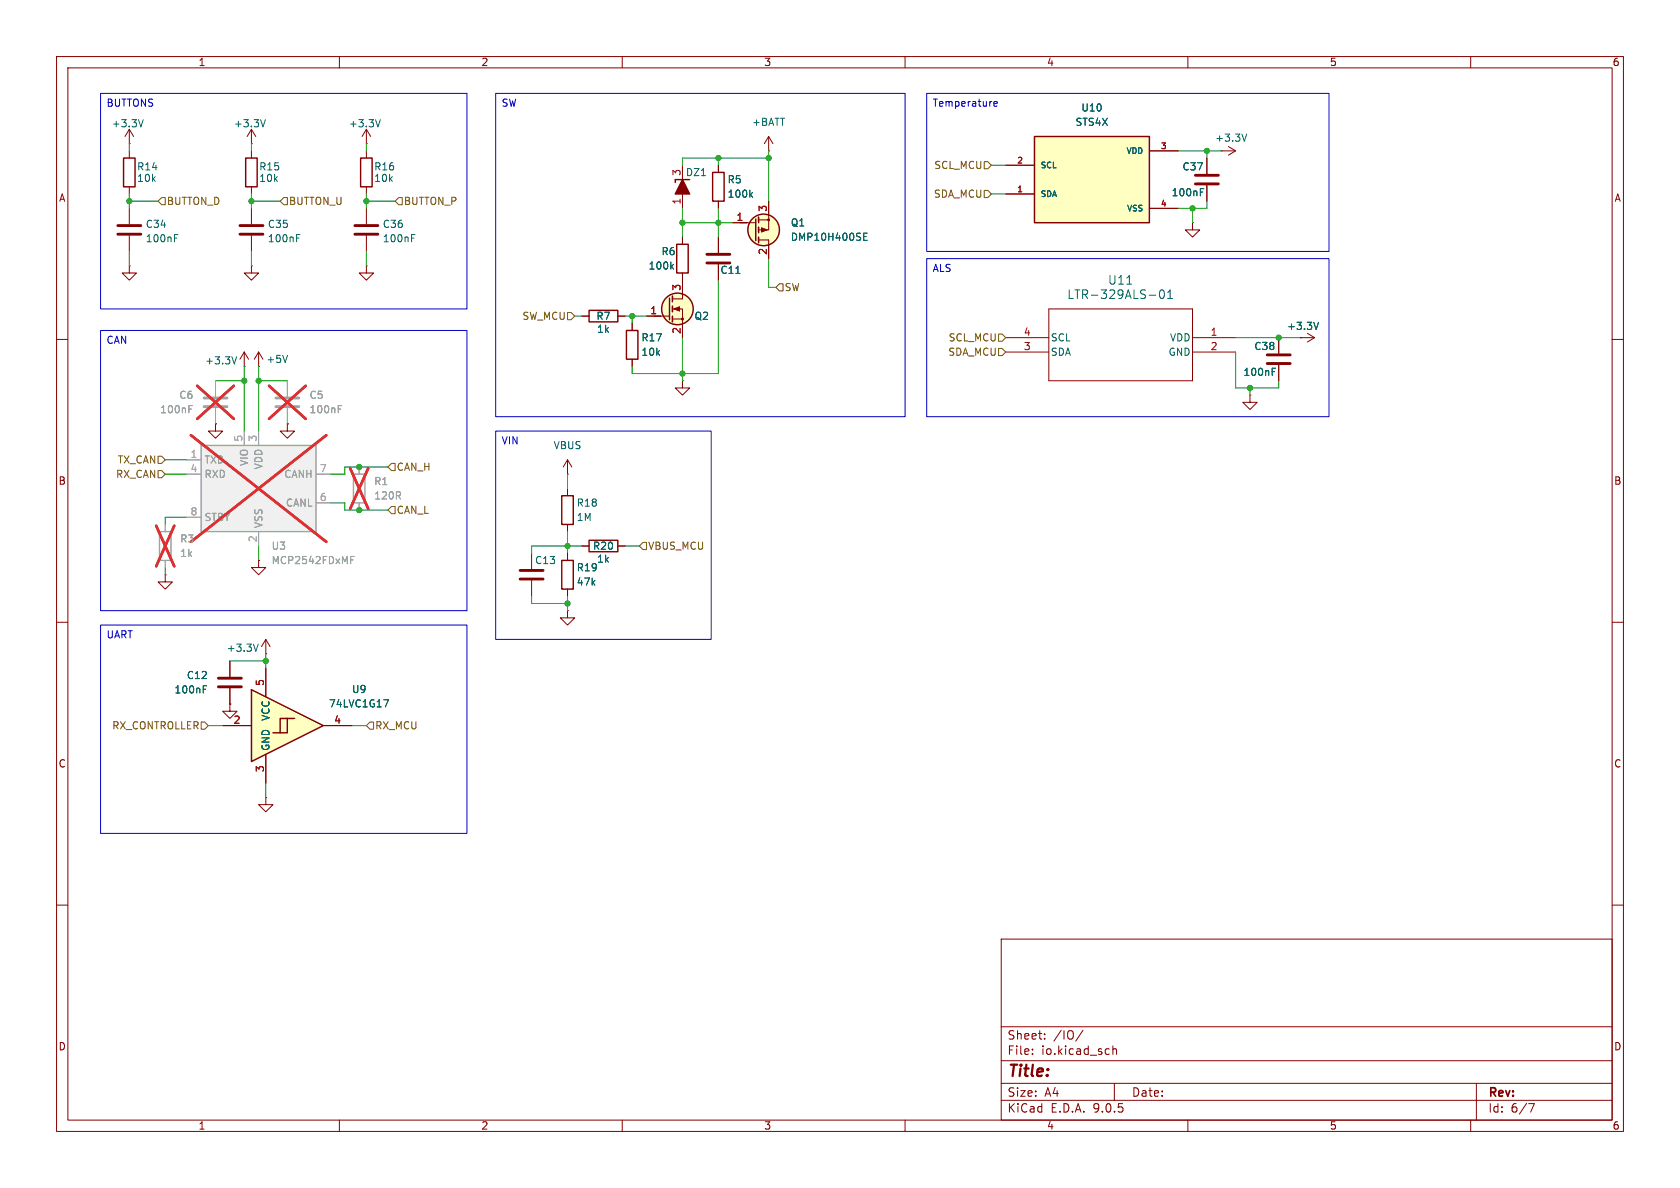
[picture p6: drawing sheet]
<svg xmlns="http://www.w3.org/2000/svg" width="297mm" height="210mm" viewBox="0 0 297 210" stroke-linecap="round" stroke-linejoin="round" font-family="sans-serif">
<g fill="none" stroke="#840000" stroke-width=".18">
<path d="M10 10h277v190h-277zM12 12h273v186h-273zM60 10v2M110 10v2M160 10v2M210 10v2M260 10v2M10 60h2M285 60h2M10 110h2M285 110h2M10 160h2"/>
<path d="M177 166h108v32h-108zM285 160h2M60 198v2M110 198v2M160 198v2M177 194.5h108M177 191.5h108M177 187.5h108M177 181.5h108M182.5 186.3v.1M182.5 185.5v.1M184.7 183.6v.1"/>
<path d="M184.7 182.8v.1M191.5 182.1l-1.3 2M196.7 184.9v1.5M196.7 185.5l.3-.1 .3 .1 .1 .9M197 191.5v3M210 198v2M260 198v2M261 191.5v6.5M270.2 195.1h1l-.6 1.5"/>
</g>
<path d="M182.9 24.1h20.3v15.3h-20.3z" fill="#ffffc2"/>
<g fill="none" stroke="#840000" stroke-width=".25">
<path d="M133.6 38.7v3.8M134.1 38.4v1M182.9 24.1h20.3v15.3h-20.3zM110.7 58.4h2.1v5.1h-2.1zM118.4 52.7v3.8M118.9 52.3v1M118.9 54.1v1M118.9 55.9v1M134.1 40.1v1M134.1 41.9v1"/>
<circle cx="119.8" cy="54.6" r="2.79"/>
<circle cx="135" cy="40.6" r="2.79"/>
</g>
<g fill="none" stroke="#840000" stroke-width=".18">
<path d="M129.5 39.4h4.1M134.1 38.9h1.8M135.9 26.7h.1M135.9 35.6v5h-1.8M135.9 24.1l-.8 1.3M135.9 24.1l.8 1.3M135.9 24.1v2.6M177.8 29.2h5.1M177.8 34.3h5.1M203.2 26.7h5.1M203.2 36.8h5.1M111.8 57.2v1.2"/>
<path d="M114.3 55.9h4.1M118.9 54.6h1.7v5.1M118.9 56.4h1.7M120.6 49.5v3.3h-1.7M134.1 42.4h1.8v3.3M50.8 74.9v1.3h1.3l-1.3 1.3-1.3-1.3h1.3M50.8 74.9h.1M111.8 63.5v1.3M120.6 67.3v1.3h1.3l-1.3 1.3-1.2-1.3h1.2M120.6 67.3h.1M45.7 99.1v1.2h1.3l-1.3 1.3-1.3-1.3h1.3M45.7 99.1h.1"/>
</g>
<g fill="#ffffc2" stroke="#ffffc2" stroke-width=".18">
<circle cx="119.8" cy="54.6" r="2.79"/>
<circle cx="135" cy="40.6" r="2.79"/>
</g>
<g fill="#840000" stroke="#840000" stroke-width=".18">
<path d="M119.1 54.6l1-.4v.8z"/>
<path d="M134.6 40.3l1 .3-1 .4z"/>
<circle cx="120.6" cy="56.4" r=".18"/>
<circle cx="135.9" cy="38.9" r=".18"/>
</g>
<path d="M152.7 41.8h.4M153.3 41.2h-.6v1.3h.6" fill="none" stroke="#006464" stroke-width=".18"/>
<path d="M48.8 70.4h4M48.8 71.9h4" fill="none" stroke="#a1a1a1" stroke-width=".51"/>
<path d="M50.8 67.3v2.8M50.8 72.1v2.8" fill="none" stroke="#a1a1a1" stroke-width=".18"/>
<path d="M59.8 72.3h.4M59.8 71.7h.6" fill="none" stroke="#989898" stroke-width=".18"/>
<path d="M47.6 68.2l6.4 5.8M54 68.2l-6.4 5.8" fill="none" stroke="#e12e31" stroke-width=".46"/>
<path d="M35.6 78.7h20.3v15.3h-20.3z" fill="#f0f0f0"/>
<path d="M35.6 78.7h20.3v15.3h-20.3z" fill="none" stroke="#a1a1a1" stroke-width=".25"/>
<path d="M38.1 67.3v2.8M38.1 72.1v2.8M43.2 76.2v2.5M45.7 76.2v2.5M33 81.3h2.6M33 83.8h2.6M33 91.4h2.6M45.7 94v2.5M55.9 83.8h2.5M55.9 88.9h2.5" fill="none" stroke="#a1a1a1" stroke-width=".18"/>
<path d="M33.4 72.3h.4M33.4 71.7h.6M62 99h.4M62 98.4h.6" fill="none" stroke="#989898" stroke-width=".18"/>
<path d="M33.8 76.9l23.9 18.9M34.9 68.2l6.4 5.8M41.3 68.2l-6.4 5.8M57.7 76.9l-23.9 18.9" fill="none" stroke="#e12e31" stroke-width=".46"/>
<path d="M21.8 27.9h2.1v5.1h-2.1zM121.9 31.8h-2.5v.5M126 30.5h2v5.1h-2zM119.6 43.2h2.1v5.1h-2.1z" fill="none" stroke="#840000" stroke-width=".25"/>
<path d="M22.9 26.7v1.2M22.9 33v1.3M120.6 29.2v7.6M127 29.2v1.3M127 35.6v1.2M120.6 41.9v1.3M120.6 48.3v1.2M127 41.9v2.8M127 46.7v2.8M38.1 74.9v1.3h1.3l-1.3 1.3-1.3-1.3h1.3M38.1 74.9h.1" fill="none" stroke="#840000" stroke-width=".18"/>
<path d="M132.7 34.4l.3 .5M133 34l-.4 .5M118.7 47.1l.4 .5M119.1 46.7l-.5 .5M130.1 48.3h.7" fill="none" stroke="#006464" stroke-width=".18"/>
<path d="M125 45h4M125 46.5h4" fill="none" stroke="#840000" stroke-width=".51"/>
<path d="M120.6 31.8l1.3 2.5h-2.5z" fill="#840000" stroke="#840000" stroke-width=".25"/>
<path d="M36.1 70.4h4M36.1 71.9h4" fill="none" stroke="#a1a1a1" stroke-width=".51"/>
<g fill="#ffffc2">
<path d="M44.4 121.9l12.7 6.4-12.7 6.3z"/>
<path d="M49.5 127h1.3l-2.5 2.5h1.2z"/>
<path d="M50.8 127v2.5h-1.3l2.6-2.5z"/>
</g>
<path d="M43.4 27.9h2.1v5.1h-2.1zM63.8 27.9h2v5.1h-2zM104.1 54.9h5.1v2h-5.1zM99.3 87.6h2v5.1h-2zM99.3 99.1h2v5h-2zM104.1 95.5h5.1v2h-5.1zM44.4 121.9l12.7 6.4-12.7 6.3zM50.8 127h-1.3v2.5h-1.2M52.1 127h-1.3v2.5h-1.3" fill="none" stroke="#840000" stroke-width=".25"/>
<g fill="none" stroke="#840000" stroke-width=".18">
<path d="M22.9 25.4h.1M22.9 22.9l-.8 1.2M22.9 22.9l.7 1.2M22.9 22.9v2.5M22.9 36.8v2.8M44.4 25.4h.1M44.4 22.9l-.7 1.2M44.4 22.9l.8 1.2M44.4 22.9v2.5M44.4 26.7v1.2M44.4 33v1.3M44.4 36.8v2.8"/>
<path d="M64.8 25.4h.1M64.8 22.9v2.5M64.8 26.7v1.2M64.8 33v1.3M64.8 36.8v2.8M64.8 22.9l-.8 1.2M64.8 22.9l.7 1.2M127 29.2v1.3M127 35.6v1.2M129.5 39.4h2.6M135.9 35.6v2.5M177.8 29.2h5.1"/>
<path d="M177.8 34.3h5.1M203.2 26.7h5.1M203.2 36.8h5.1M210.8 39.4v1.2h1.3l-1.3 1.3-1.3-1.3h1.3M210.8 39.4h.1M213.4 27.9v2.8M213.4 32.8v2.8M215.9 26.7h.1M215.9 26.7h2.5M217.2 25.9l1.2 .8M218.4 26.7l-1.2 .7M22.9 47v1.3h1.2l-1.2 1.2-1.3-1.2h1.3"/>
<path d="M22.9 47h.1M22.9 41.7v2.8M44.4 47v1.3h1.3l-1.3 1.2-1.2-1.2h1.2M44.4 47h.1M44.4 41.7v2.8M64.8 47v1.3h1.2l-1.2 1.2-1.3-1.2h1.3M64.8 47h.1M64.8 41.7v2.8M102.9 55.9h1.2M109.2 55.9h1.3M111.8 57.2v1.2M114.3 55.9h2.5"/>
<path d="M120.6 41.9v1.3M120.6 48.3v3.8M120.6 57.2v2.5M127 41.9v2.8M127 46.7v2.8M135.9 43.2v2.5M177.8 59.7h7.6M185.4 54.6h25.4v12.7h-25.4zM210.8 59.7h7.6M226.1 59.7v2.8M229.9 59.7h.1M229.9 59.7h2.5"/>
<path d="M231.1 58.9l1.3 .8M232.4 59.7l-1.3 .8M38.1 74.9h.1M43.2 64.8h.1M43.2 62.2l-.8 1.3M43.2 62.2l.7 1.3M43.2 62.2v2.6M45.7 64.8h.1M45.7 62.2l-.7 1.3M45.7 62.2l.8 1.3M45.7 62.2v2.6M50.8 74.9h.1"/>
<path d="M111.8 63.5v1.3M177.8 62.2h7.6M210.8 62.2h7.6M221 69.9v1.2h1.2l-1.2 1.3-1.3-1.3h1.3M221 69.9h.1M226.1 64.5v2.8M45.7 99.1h.1M94 97.8v2.8M100.3 83.8h.1M100.3 81.3v2.5M100.3 86.4v1.2M100.3 92.7v1.3"/>
<path d="M100.3 97.8v1.3M100.3 81.3l-.7 1.3M100.3 81.3l.8 1.3M102.9 96.5h1.2M109.2 96.5h1.3M29.2 101.6v1.3h1.3l-1.3 1.2-1.3-1.2h1.3M29.2 101.6h.1M40.6 116.8v2.8M47 115.6h.1M47 113v2.6M47 118.1v5.1M47 113l-.8 1.3"/>
<path d="M47 113l.8 1.3M94 102.6v2.8M100.3 108v1.2h1.3l-1.3 1.3-1.2-1.3h1.2M100.3 108h.1M100.3 104.1v1.3M39.4 128.3h5M40.6 124.5v1.2h1.3l-1.3 1.3-1.2-1.3h1.2M40.6 124.5h.1M40.6 121.7v2.8M47 133.4v5M57.1 128.3h5.1M47 141v1.2h1.3l-1.3 1.3-1.3-1.3h1.3"/>
<path d="M47 141h.1"/>
</g>
<g fill="none" stroke="#006464" stroke-width=".18">
<path d="M25.3 21.2l-.4 1.2M46.9 21.2l-.4 1.2M67.2 21.2l-.4 1.2M132.7 34.4l.3 .5M133 34l-.4 .5M212.2 34h.4M212.2 33.3h.6M220.4 23.7l-.4 1.3M30.8 42.1h.5M30.8 41.5h.6M52.4 42.1h.5M52.4 41.5h.6"/>
<path d="M72.8 42.1h.4M72.8 41.5h.6M118.7 47.1l.4 .5M119.1 46.7l-.5 .5M130.1 48.3h.7M152.7 41.8h.4M153.3 41.2h-.6v1.3h.6M199.2 50.2h.9M203.2 52.2h1.1M205.1 51.4l.2-.2a.83 .83 0 0 1 .6 .7 .83 .83 0 0 1-.3 .8l-.1 .1a.82 .82 0 0 1-.4-1.4zM206.4 52.8h.9M206.4 51.7l.5-.5v1.6"/>
<path d="M233.1 57l-.4 1.2M41.8 63.1l-.4 1.2M50.8 62.8l-.4 1.3M224.9 65.7h.4M224.9 65.1h.6M45.6 113.9l-.4 1.2M35.9 121.8h.5M35.9 121.2h.6M67.8 123.7h.9l-.6 1.3"/>
</g>
<g fill="none" stroke="#840000" stroke-width=".51">
<path d="M20.8 39.9h4.1M42.4 39.9h4.1M62.7 39.9h4.1M211.3 31h4.1M211.3 32.5h4.1M20.8 41.4h4.1M42.4 41.4h4.1M62.7 41.4h4.1M224 62.7h4.1M224 64.3h4.1M38.6 119.9h4.1M91.9 100.8h4.1"/>
<path d="M91.9 102.4h4.1M38.6 121.4h4.1"/>
</g>
<path d="M28.2 94h2v5.1h-2zM62.5 83.8h2v5.1h-2z" fill="none" stroke="#a1a1a1" stroke-width=".25"/>
<g fill="none" stroke="#a1a1a1" stroke-width=".18">
<path d="M38.1 67.3v2.8M38.1 72.1v2.8M43.2 76.2v2.5M45.7 76.2v2.5M50.8 67.3v2.8M50.8 72.1v2.8M29.2 92.7v1.3M29.2 99.1v1.2M33 81.3h2.6M33 83.8h2.6M33 91.4h2.6M45.7 94v2.5"/>
<path d="M55.9 83.8h2.5M55.9 88.9h2.5M63.5 82.6v1.2M63.5 88.9v1.3"/>
</g>
<path d="M33.8 76.9l23.9 18.9M34.9 68.2l6.4 5.8M41.3 68.2l-6.4 5.8M47.6 68.2l6.4 5.8M54 68.2l-6.4 5.8M57.7 76.9l-23.9 18.9M27.6 92.9l3.2 7.2M30.8 92.9l-3.2 7.2M61.9 82.8l3.2 7.1M65.1 82.8l-3.2 7.1" fill="none" stroke="#e12e31" stroke-width=".46"/>
<g fill="none" stroke="#725600" stroke-width=".18">
<path d="M27.9 35.6l.7-.7h.6v1.3h-.6zM50.2 34.9h.6v1.3h-.6l-.7-.6zM69.8 35.6l.7-.7h.6v1.3h-.6zM174 28.6h.6l.7 .6-.7 .6h-.6zM174 33.7h.6l.7 .6-.7 .6h-.6zM100.3 55.2h.7l.6 .7-.6 .6h-.7zM137.2 50.8l.6-.6h.6v1.2h-.6zM176.5 59.1h.7l.6 .6-.6 .6h-.7zM176.5 61.6h.7l.6 .6-.6 .7h-.7zM27.9 83.2h.7l.6 .6-.6 .7h-.7zM27.9 80.6h.7l.6 .7-.6 .6h-.7zM69.2 89.5h.6v1.3h-.6l-.6-.6z"/>
<path d="M69.2 81.9h.6v1.3h-.6l-.6-.6zM113.7 95.9h.6v1.3h-.6l-.7-.7zM35.6 127.6h.6l.6 .7-.6 .6h-.6zM65.4 127.6h.6v1.3h-.6l-.6-.6z"/>
</g>
<g fill="none" stroke="#009600" stroke-width=".18">
<path d="M22.9 25.4v1.3M22.9 34.3v2.5M22.9 35.6h5M44.4 25.4v1.3M44.4 34.3v2.5M44.4 35.6h5.1M64.8 35.6h5M64.8 25.4v1.3M64.8 34.3v2.5M120.6 39.4h8.9M120.6 36.8v5.1M127 27.9v1.3"/>
<path d="M127 36.8v5.1M135.9 27.9h-15.3v1.3M135.9 26.7v8.9M175.3 34.3h2.5M175.3 29.2h2.5M208.3 26.7h7.6M210.8 36.8v2.6M213.4 26.7v1.2M213.4 35.6v1.2h-5.1M22.9 44.5v2.5M44.4 44.5v2.5M64.8 44.5v2.5"/>
<path d="M101.6 55.9h1.3M110.5 55.9h3.8M111.8 55.9v1.3M120.6 59.7v7.6M127 49.5v16.5h-15.2v-1.2M135.9 45.7v5.1h1.3M218.4 59.7h11.5M38.1 67.3h5.1M43.2 64.8v11.4M45.7 64.8v11.4M45.7 67.3h5.1M218.4 62.2v6.4h7.7v-1.3"/>
<path d="M221 68.6v1.3M29.2 83.8h3.8M29.2 81.3h3.8M33 91.4h-3.8v1.3M45.7 96.5v2.6M58.4 88.9h2.6v1.3h7.6M68.6 82.6h-7.6v1.2h-2.6M100.3 83.8v2.6M100.3 94v3.8M102.9 96.5h-8.9v1.3M110.5 96.5h2.5M29.2 100.3v1.3"/>
<path d="M40.6 116.8h6.4M47 115.6v2.5M94 105.4v1.3h6.3M100.3 105.4v2.6M36.8 128.3h2.6M47 138.4v2.6M62.2 128.3h2.6"/>
</g>
<path d="M17.8 16.5h64.7v38.1h-64.7zM87.6 16.5h72.4v57.2h-72.4zM163.8 16.5h71.1v28h-71.1zM175.7 18.4l.6-.2v-.2l-.4-.1-.2 .2 .1 .6h.5M17.8 58.4h64.7v49.6h-64.7zM163.8 45.7h71.1v28h-71.1zM87.6 76.2h38.1v36.8h-38.1zM17.8 110.5h64.7v36.8h-64.7z" fill="none" stroke="#0000c2" stroke-width=".18"/>
<path d="M33.4 72.3h.4M33.4 71.7h.6M59.8 72.3h.4M59.8 71.7h.6M62 99h.4M62 98.4h.6" fill="none" stroke="#989898" stroke-width=".18"/>
<g fill="#009600" stroke="#009600" stroke-width=".18">
<circle cx="47" cy="116.8" r=".46"/>
<circle cx="45.7" cy="67.3" r=".46"/>
<circle cx="43.2" cy="67.3" r=".46"/>
<circle cx="63.5" cy="90.2" r=".46"/>
<circle cx="63.5" cy="82.6" r=".46"/>
<circle cx="221" cy="68.6" r=".46"/>
<circle cx="226.1" cy="59.7" r=".46"/>
<circle cx="210.8" cy="36.8" r=".46"/>
<circle cx="213.4" cy="26.7" r=".46"/>
<circle cx="100.3" cy="96.5" r=".46"/>
<circle cx="127" cy="39.4" r=".46"/>
<circle cx="120.6" cy="39.4" r=".46"/>
<circle cx="111.8" cy="55.9" r=".46"/>
<circle cx="120.6" cy="66" r=".46"/>
<circle cx="100.3" cy="106.7" r=".46"/>
<circle cx="22.9" cy="35.6" r=".46"/>
<circle cx="64.8" cy="35.6" r=".46"/>
<circle cx="44.4" cy="35.6" r=".46"/>
<circle cx="127" cy="27.9" r=".46"/>
<circle cx="135.9" cy="27.9" r=".46"/>
</g>
<text font-size="2.8" fill="#840000" x="178" y="190.9">Title:</text>
<g font-size="2.1" fill="#006464">
<text x="188.6" y="53.1">LTR-329ALS-01</text>
<text x="195.8" y="50.5">U11</text>
</g>
<g font-size="2.1" fill="#840000">
<text x="178" y="184">Sheet:</text>
<text x="186.2" y="184">/IO/</text>
<text x="178" y="186.7">File:</text>
<text x="184.1" y="186.7">io.kicad_sch</text>
<text x="178" y="196.9">KiCad</text>
<text x="178" y="194.1">Size:</text>
<text x="184.7" y="194.1">A4</text>
<text x="185.7" y="196.9">E.D.A.</text>
<text x="193.3" y="196.9">9.0.5</text>
<text x="200" y="194.1">Date:</text>
<text x="263" y="194.3">Rev:</text>
<text x="263" y="196.9">Id:</text>
<text x="267.1" y="196.9">6/7</text>
</g>
<g font-size="1.8" fill="#840000">
<text x="35" y="11.9">1</text>
<text x="85" y="11.9">2</text>
<text x="135" y="11.9">3</text>
<text x="185" y="11.9">4</text>
<text x="235" y="11.9">5</text>
<text x="285" y="11.9">6</text>
<text x="10.3" y="35.9">A</text>
<text x="285.3" y="35.9">A</text>
<text x="10.3" y="85.9">B</text>
<text x="285.3" y="85.9">B</text>
<text x="10.3" y="135.9">C</text>
<text x="285.3" y="135.9">C</text>
<text x="10.3" y="185.9">D</text>
<text x="285.3" y="185.9">D</text>
<text x="35" y="199.9">1</text>
<text x="85" y="199.9">2</text>
<text x="135" y="199.9">3</text>
<text x="185" y="199.9">4</text>
<text x="235" y="199.9">5</text>
<text x="285" y="199.9">6</text>
</g>
<g font-size="1.8" fill="#0000c2">
<text x="18.7" y="19.2">BUTTONS</text>
<text x="88.6" y="19.2">SW</text>
<text x="164.8" y="19.2">Temperature</text>
<text x="164.8" y="48.4">ALS</text>
<text x="18.7" y="61.1">CAN</text>
<text x="88.6" y="78.9">VIN</text>
<text x="18.7" y="113.2">UART</text>
</g>
<g font-size="1.8" fill="#006464">
<text x="19.7" y="22.7">+3.3V</text>
<text x="41.3" y="22.7">+3.3V</text>
<text x="61.6" y="22.7">+3.3V</text>
<text x="132.9" y="22.5">+BATT</text>
<text x="190" y="22.5">STS4X</text>
<text x="191.1" y="19.9">U10</text>
<text x="214.7" y="25.2">+3.3V</text>
<text x="24.1" y="32.4">10k</text>
<text x="24.1" y="30.3">R14</text>
<text x="45.7" y="32.4">10k</text>
<text x="45.7" y="30.3">R15</text>
<text x="66" y="32.4">10k</text>
<text x="66" y="30.3">R16</text>
<text x="121.2" y="31.3">DZ1</text>
<text x="128.5" y="32.6">R5</text>
<text x="128.5" y="35.2">100k</text>
<text x="207" y="34.9">100nF</text>
<text x="209" y="30.3">C37</text>
<text x="25.7" y="40.5">C34</text>
<text x="47.3" y="40.5">C35</text>
<text x="67.6" y="40.5">C36</text>
<text x="139.7" y="40.2">Q1</text>
<text x="25.7" y="43">100nF</text>
<text x="47.3" y="43">100nF</text>
<text x="67.6" y="43">100nF</text>
<text x="114.6" y="47.9">100k</text>
<text x="116.8" y="45.3">R6</text>
<text x="139.7" y="42.8">DMP10H400SE</text>
<text x="127.3" y="48.6">C11</text>
<text x="105.3" y="56.7">R7</text>
<text x="105.5" y="59">1k</text>
<text x="122.7" y="56.7">Q2</text>
<text x="227.4" y="58.5">+3.3V</text>
<text x="36.2" y="64.6">+3.3V</text>
<text x="47" y="64.4">+5V</text>
<text x="113.3" y="63.1">10k</text>
<text x="113.3" y="60.6">R17</text>
<text x="185.7" y="60.6">SCL</text>
<text x="185.7" y="63.1">SDA</text>
<text x="206.5" y="63.1">GND</text>
<text x="206.7" y="60.6">VDD</text>
<text x="221.7" y="62.1">C38</text>
<text x="219.7" y="66.6">100nF</text>
<text x="97.8" y="79.6">VBUS</text>
<text x="101.9" y="89.8">R18</text>
<text x="101.9" y="92.3">1M</text>
<text x="94.5" y="99.9">C13</text>
<text x="101.9" y="101.2">R19</text>
<text x="104.7" y="97.4">R20</text>
<text x="105.5" y="99.7">1k</text>
<text x="101.9" y="103.7">47k</text>
<text x="40" y="115.4">+3.3V</text>
<text x="30.8" y="122.8">100nF</text>
<text x="32.9" y="120.2">C12</text>
<text x="58" y="125.3">74LVC1G17</text>
<text x="62.1" y="122.7">U9</text>
<text x="47.9" y="127.5" transform="rotate(-90 47.9 127.5)">VCC</text>
<text x="47.9" y="132.8" transform="rotate(-90 47.9 132.8)">GND</text>
</g>
<g font-size="1.8" fill="#a90000">
<text x="120.4" y="31.2" transform="rotate(-90 120.4 31.2)">3</text>
<text x="120.4" y="36.3" transform="rotate(-90 120.4 36.3)">1</text>
<text x="130.1" y="39.1">1</text>
<text x="135.6" y="37.5" transform="rotate(-90 135.6 37.5)">3</text>
<text x="135.6" y="45.2" transform="rotate(-90 135.6 45.2)">2</text>
<text x="120.4" y="51.5" transform="rotate(-90 120.4 51.5)">3</text>
<text x="114.9" y="55.6">1</text>
<text x="120.4" y="59.1" transform="rotate(-90 120.4 59.1)">2</text>
<text x="180.9" y="59.4">4</text>
<text x="213.9" y="59.4">1</text>
<text x="180.9" y="62">3</text>
<text x="213.9" y="62">2</text>
<text x="46.7" y="121.4" transform="rotate(-90 46.7 121.4)">5</text>
<text x="41.2" y="128">2</text>
<text x="59" y="128">4</text>
<text x="46.7" y="136.6" transform="rotate(-90 46.7 136.6)">3</text>
</g>
<g font-size="1.8" fill="#725600">
<text x="165" y="35.2">SDA_MCU</text>
<text x="165.1" y="30.1">SCL_MCU</text>
<text x="29.4" y="36.4">BUTTON_D</text>
<text x="51" y="36.4">BUTTON_U</text>
<text x="71.3" y="36.4">BUTTON_P</text>
<text x="138.6" y="51.7">SW</text>
<text x="92.3" y="56.7">SW_MCU</text>
<text x="167.5" y="63.1">SDA_MCU</text>
<text x="167.6" y="60.6">SCL_MCU</text>
<text x="20.7" y="82.1">TX_CAN</text>
<text x="70" y="83.4">CAN_H</text>
<text x="20.4" y="84.7">RX_CAN</text>
<text x="70" y="91">CAN_L</text>
<text x="114.5" y="97.4">VBUS_MCU</text>
<text x="19.7" y="129.1">RX_CONTROLLER</text>
<text x="66.2" y="129.1">RX_MCU</text>
</g>
<g font-size="1.8" fill="#989898">
<text x="31.6" y="70.7">C6</text>
<text x="54.6" y="70.7">C5</text>
<text x="28.2" y="73.3">100nF</text>
<text x="54.6" y="73.3">100nF</text>
<text x="36.1" y="82.1">TXD</text>
<text x="44" y="82.5" transform="rotate(-90 44 82.5)">VIO</text>
<text x="46.6" y="83.1" transform="rotate(-90 46.6 83.1)">VDD</text>
<text x="36.1" y="84.7">RXD</text>
<text x="50.1" y="84.7">CANH</text>
<text x="50.5" y="89.8">CANL</text>
<text x="66" y="86">R1</text>
<text x="66" y="88.5">120R</text>
<text x="36.1" y="92.3">STBY</text>
<text x="46.6" y="93.5" transform="rotate(-90 46.6 93.5)">VSS</text>
<text x="31.8" y="96.1">R3</text>
<text x="31.8" y="98.7">1k</text>
<text x="47.9" y="99.9">MCP2542FDxMF</text>
<text x="47.9" y="97.4">U3</text>
</g>
<g font-size="1.8" fill="#aaa">
<text x="33.6" y="81">1</text>
<text x="33.6" y="83.6">4</text>
<text x="42.9" y="78.2" transform="rotate(-90 42.9 78.2)">5</text>
<text x="45.5" y="78.2" transform="rotate(-90 45.5 78.2)">3</text>
<text x="56.4" y="83.6">7</text>
<text x="56.4" y="88.6">6</text>
<text x="33.6" y="91.2">8</text>
<text x="45.5" y="96" transform="rotate(-90 45.5 96)">2</text>
</g>
<g font-size="1.4" fill="#a90000">
<text x="179.7" y="29">2</text>
<text x="205.1" y="26.4">3</text>
<text x="179.7" y="34">1</text>
<text x="205.1" y="36.6">4</text>
</g>
<g font-size="1.4" fill="#006464">
<text x="183.9" y="29.9">SCL</text>
<text x="199" y="27.4">VDD</text>
<text x="183.9" y="35">SDA</text>
<text x="199.1" y="37.6">VSS</text>
</g>
</svg>
